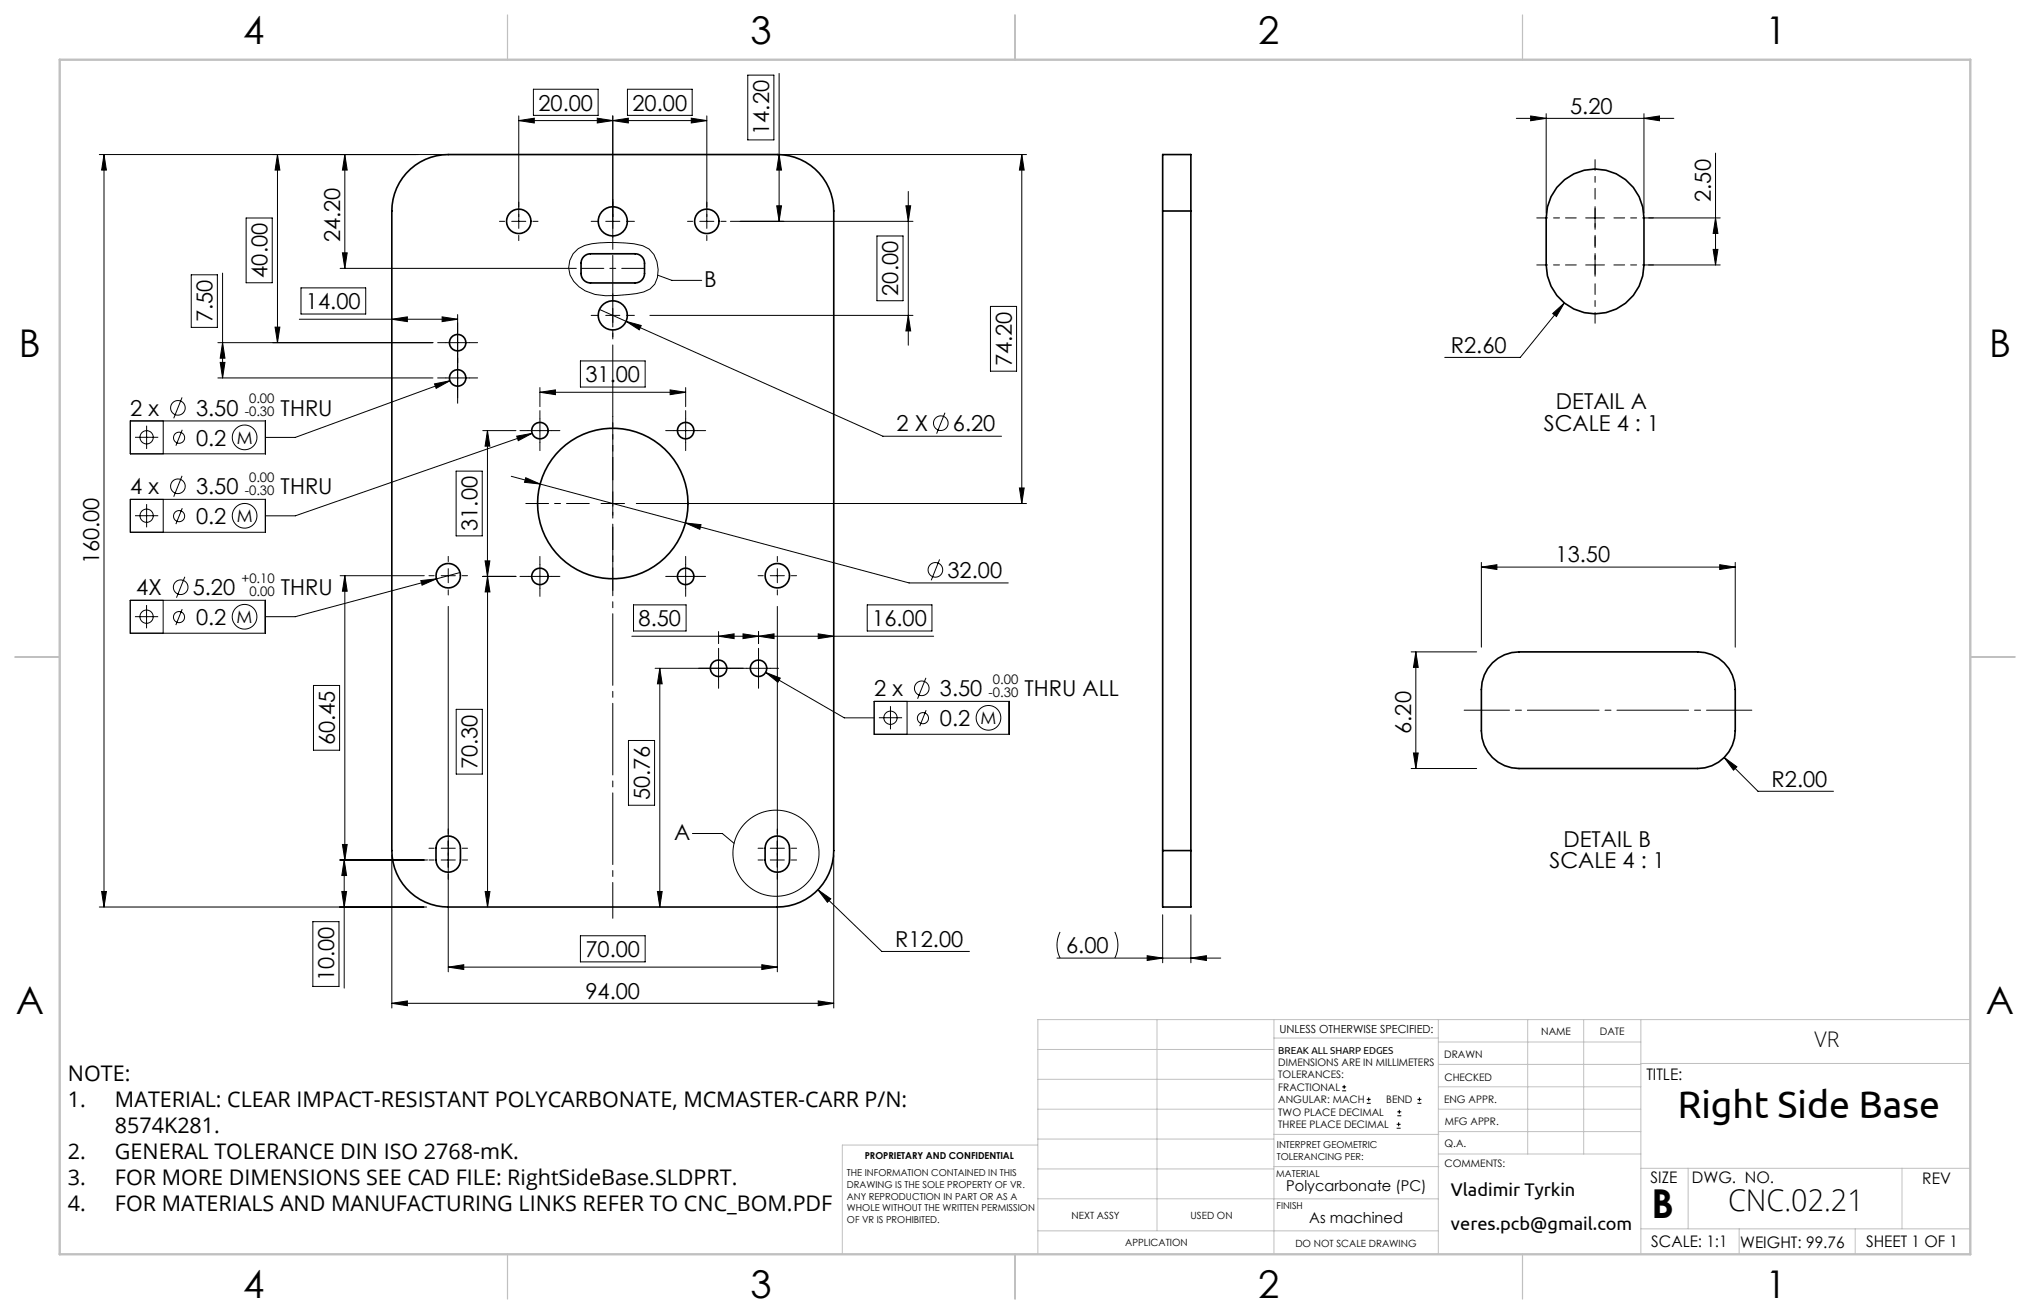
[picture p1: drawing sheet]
<svg xmlns="http://www.w3.org/2000/svg" width="432mm" height="279mm" viewBox="0 0 432 279" stroke-linecap="round" stroke-linejoin="round" font-family="sans-serif">
<g fill="none" stroke="#000" stroke-width=".21">
<path d="M113.5 19h13.7v5.5h-13.7zM133.5 19h13.7v5.5h-13.7zM159.1 16h5.5v13.7h-5.5zM165.7 15.6v31.5M22.1 32.9l.5 3.3h-1zM22.1 32.9v160M59 32.9v40M59 32.9l.5 3.3h-1zM73.3 32.9v24.2M73.3 32.9l.6 3.3h-1.1zM94.3 32.9h-73.2M110.3 25.6l3.3-.5v1z"/>
<path d="M110.3 24.6v24M110.3 25.6h40M127 25.1l3.3 .5-3.3 .5zM130.3 24.6v24M130.3 25.6l3.3-.5v1zM147 25.1l3.3 .5-3.3 .5zM150.3 24.6v24M165.7 32.9l.5 3.3h-1zM166.3 32.9h52M217.3 32.9l.6 3.3h-1.1zM217.3 32.9v74.2M322.5 25.2h33.5"/>
<path d="M325.6 24.7l3.3 .5-3.3 .5zM328.9 24.2v21.1M349.7 25.2l3.3-.5v1zM349.7 24.2v21.1M364.9 32.6v23.7M40.7 58.4h5.5v11.2h-5.5zM47.3 58.1v22.3M52.4 46.4h5.5v13.7h-5.5zM72.3 57.1h50.3M72.8 53.8h1.1l-.6 3.3zM108.8 47.1h3M121.9 54a7 7 0 0 1 5.6-2.3 33 33 0 0 1 9.2 .6 5.1 5.1 0 0 1 3.3 5 4.2 4.2 0 0 1-3.1 4.8 30.6 30.6 0 0 1-10.3 .5 7.4 7.4 0 0 1-5.3-4.1l-.3-1.5 .2-1.6z"/>
<path d="M128.8 47.1h3M139.9 58.5l3 1.1h6.4M148.8 47.1h3M155.4 47.1h38.8M165.2 43.8h1l-.5 3.3zM186.5 50.2h5.6v13.7h-5.6zM192.7 43.8h1l-.5 3.3zM193.2 40.7v32.7M337.3 46.3h4M339.3 44.3v4M350.7 46.3h15.2M350.7 56.3h15.2"/>
<path d="M364.4 53h1l-.5 3.3zM364.9 46.3l.5 3.3h-1zM46.3 72.9h45.8M46.8 77.1h1.1l-.6 3.3zM47.3 72.9l.6 3.3h-1.1zM58.5 69.6h1l-.5 3.3zM63.7 67.9h33.6M64 61.2h13.8v5.6h-13.8zM83.3 67.9l3.3-.5v1zM94 67.4l3.3 .5-3.3 .5zM94.8 72.9h5M97.3 66.9v18.8"/>
<path d="M123.5 76.7h13.7v5.6h-13.7zM127.5 65.8l60.3 27h25.2M128.8 67.1h3M130.3 65.6v3M133.2 68.3l3.2 .9-.4 .9zM138.2 67.1h56M193.2 67.1l.5 3.3h-1zM210.7 65.2h5.5v13.7h-5.5zM330.3 66.7l2.4-2.3-1.6 2.9zM332.7 64.4l-9.3 11.6h-16.1M27.7 89.5h28.8v7h-28.8zM28.7 93h5"/>
<path d="M31.2 90.5v5M34.7 89.5v7M38.7 84.5l-1.7 4.4M38.8 91.4l-1.4 3.4M46.3 80.4h45.8M92.4 81.6l3.3-.6-2.9 1.6zM94.8 80.4h5M95.7 81l-32.9 12h-6.3M102.7 91.6h7M103.7 91.6v101.3M103.7 91.6l.5 3.3h-1zM109.9 92.7l3.3-.6-3 1.6z"/>
<path d="M112.3 91.6h5M113.2 92.1l-50.4 17.6h-6.3M114.8 82.4v4.1M114.8 83.4h31M114.8 83.4l3.3-.5v1zM114.8 89.1v5M142.5 82.9l3.3 .5-3.3 .5zM143.3 91.6h5M145.8 82.4v4.1M145.8 89.1v5M201 87.8l-1.8 4.4M27.7 106.2h28.8v7h-28.8z"/>
<path d="M28.7 109.7h5M31.2 107.2v4.9M34.7 106.2v7M38.7 101.2l-1.7 4.4M38.8 108.1l-1.4 3.3M97 100.2h5.6v13.7h-5.6zM103.2 119.3h1l-.5 3.3zM108.8 101.3l6.1 1.6M111.8 101.6l3.1 1.3-3.3-.3zM114.9 102.9l30.9 8.3M127.8 107.1h5M130.3 104.6v5"/>
<path d="M136.6 107.1h81.7M145.8 111.2l3.3 .4-.2 .9zM145.8 111.2l47.6 12.8h21.1M199.9 119l-1.8 4.4M216.8 103.8h1.1l-.6 3.3zM315.1 119.6v18M369.1 119.6v18M27.7 127.6h28.7v7h-28.7zM28.7 131.1h4.9M31.2 128.7v4.9M34.7 127.6v7M38.8 129.5l-1.4 3.4"/>
<path d="M39.3 122.6l-1.8 4.5M72.3 122.4h17.9M73.3 122.4v60.5M73.3 122.4l.6 3.3h-1.1zM89.5 123.4l3.3-.3-3 1.3zM93.8 122.4h3M95.3 120.9v3M95.3 128.9v77.7M97.9 121.7l-35.1 9.4h-6.3M102.7 122.6h7M103.7 122.6l.5 3.3h-1zM112.3 122.6h5"/>
<path d="M114.8 120.1v5M134.4 135.3h64.2M134.8 128.6h11.1v5.6h-11.1zM143.3 122.6h5M145.8 120.1v5M152.8 139.6v5M152.8 135.3l3.3-.5v1zM152.8 134.3v2.6M158 134.8l3.3 .5-3.3 .5zM161.3 135.3l3.3-.5v1zM161.3 139.6v5M161.3 134.3v2.6"/>
<path d="M163.8 122.4h3M165.3 120.9v3M165.3 128.9v77.7M174 134.8l3.3 .5-3.3 .5zM184.5 128.6h13.7v5.6h-13.7zM300.2 138.6h13.9M301.2 138.6l.5 3.3h-1zM301.2 138.6v24.8M315.1 120.6l3.3-.5v1zM315.1 120.6h54M365.8 120.1l3.3 .5-3.3 .5zM66.7 145.8h5.5v13.7h-5.5z"/>
<path d="M97 150.8h5.6v13.8h-5.6zM133.7 157.5h5.5v13.7h-5.5zM139.3 142.1h18.8M140.3 142.1l.6 3.3h-1.1zM140.3 142.1v50.8M158.8 142.1h5M162.9 143l3.1 1.2-.5 .9zM162.9 143l16.7 9.6h6.3M185.9 149.1h28.8v7h-28.8zM186.9 152.6h5M189.4 150.1v5M192.9 149.1v7"/>
<path d="M197 144.1l-1.8 4.5M197 151l-1.4 3.4M72.8 179.6h1.1l-.6 3.3zM147.3 177.2h6.3l2.5 2.1M300.2 163.4h13.9M300.7 160.1h1l-.5 3.3zM366.8 161.1l2.7 1.9-.8 .8zM366.8 161.1l7.1 7.2h16.1M21.1 192.9h69.7M21.6 189.6h1l-.5 3.3zM66.5 196h5.6v13.7h-5.6zM72.2 182.9h18.7"/>
<path d="M72.7 189.6h1l-.5 3.3zM73.2 182.9v27.2M73.2 182.9l.5 3.3h-1zM83.3 181.9v32.4M93.8 182.9h3M103.2 189.6h1l-.5 3.3zM123.5 199h13.7v5.5h-13.7zM139.8 189.6h1.1l-.6 3.3zM163.8 180.4h3M174 189.2l2.7 1.9-.7 .8zM174 189.2l13.6 13.1h18.6M177.3 181.9v32.4"/>
<path d="M225.5 198.2a6.2 6.2 0 0 0 0 5.5M237.1 198.2a6.2 6.2 0 0 1 0 5.5M247.3 194.5v10.2M253.3 194.5v10.2M83.3 213.3l3.3-.5v1zM83.3 213.3h94M95.3 205.6l3.3-.5v1zM95.3 205.6h70M162 205.1l3.3 .5-3.3 .5zM174 212.8l3.3 .5-3.3 .5zM224.8 203.7h34.9M244 203.2l3.3 .5-3.3 .5z"/>
<path d="M253.3 203.7l3.3-.5v1zM285.5 231.9h.8M285.5 231.1h.8M285.9 230.7v.8M290.7 234.6h.9M290.7 233.8h.9M291.1 233.3v.9M297.1 239.9h.8M297.1 239.1h.8M297.2 237.3h.9M297.2 236.4h.9M297.5 238.6v.9"/>
<path d="M297.6 236v.8M301.5 234.6h.8M301.5 233.8h.8M301.9 233.3v.9"/>
<circle cx="31.2" cy="93" r="1.41"/>
<circle cx="37.8" cy="86.7" r="1.56"/>
<circle cx="38.1" cy="93.1" r="1.18"/>
<circle cx="52" cy="93" r="2.62"/>
<circle cx="200.1" cy="90" r="1.56"/>
<circle cx="31.2" cy="109.7" r="1.41"/>
<circle cx="37.8" cy="103.4" r="1.56"/>
<circle cx="38.1" cy="109.8" r="1.18"/>
<circle cx="52" cy="109.7" r="2.62"/>
<circle cx="31.2" cy="131.1" r="1.41"/>
<circle cx="38.1" cy="131.2" r="1.18"/>
<circle cx="38.4" cy="124.9" r="1.56"/>
<circle cx="52" cy="131.1" r="2.62"/>
<circle cx="199" cy="121.2" r="1.56"/>
<circle cx="189.4" cy="152.6" r="1.41"/>
<circle cx="196.1" cy="146.4" r="1.56"/>
<circle cx="196.3" cy="152.7" r="1.18"/>
<circle cx="210.3" cy="152.6" r="2.63"/>
<circle cx="165.1" cy="181.4" r="9.2"/>
</g>
<path d="M130.3 42.9v152.4" fill="none" stroke="#000" stroke-width=".21" stroke-dasharray="15.2 1.3 1.3 1.3" stroke-dashoffset="7.6"/>
<path d="M123.6 57.1h13.5M125.3 107.1h-13.5M130.3 102.1v-13.5M130.3 112.1v13.5M135.3 107.1h13.5" fill="none" stroke="#000" stroke-width=".21" stroke-dasharray="15.2 1.3 1.3 1.3" stroke-dashoffset="10.4"/>
<g fill="none" stroke="#000" stroke-width=".21" stroke-dasharray="15.2 1.3 1.3 1.3">
<path d="M107.3 47.1h-1.1M110.3 44.1v-1.1M110.3 50.1v1.1M113.3 47.1h1.1M127.3 47.1h-1.6M130.3 44.1v-1.7M130.3 50.1v1.6M133.3 47.1h1.6M147.3 47.1h-1.1M150.3 44.1v-1.1M150.3 50.1v1.1M153.3 47.1h1.1"/>
<path d="M339.3 56.3v-2M339.3 56.3h-2M339.3 56.3v2M339.3 56.3h2M94.8 72.9h-1.7M97.3 70.4v-1.8M97.3 75.4v1.7M97.3 77.9v-1.8M99.8 72.9h1.8M127.3 67.1h-1.6M130.3 64.1v-1.6M130.3 70.1v1.6"/>
<path d="M133.3 67.1h1.6M94.8 80.4h-1.7M97.3 82.9v1.7M99.8 80.4h1.8M112.3 91.6h-1.7M114.8 89.1v-1.8M114.8 94.1v1.7M117.3 91.6h1.8M143.3 91.6h-1.7M145.8 89.1v-1.8M145.8 94.1v1.7M148.3 91.6h1.8"/>
<path d="M95.3 119.4v-1.1M165.3 119.4v-1.1M92.3 122.4h-1.1M95.3 125.4v1.1M98.3 122.4h1.1M112.3 122.6h-1.7M114.8 120.1v-1.8M114.8 125.1v1.7M117.3 122.6h1.8M143.3 122.6h-1.7M145.8 120.1v-1.8M145.8 125.1v1.7"/>
<path d="M148.3 122.6h1.8M152.8 139.6v-1.7M161.3 139.6v-1.7M162.3 122.4h-1.1M165.3 125.4v1.1M168.3 122.4h1.1M150.3 142.1h-1.7M152.8 144.6v1.8M155.3 142.1h1.8M158.8 142.1h-1.7M161.3 144.6v1.8M163.8 142.1h1.8"/>
<path d="M95.3 179.9v-1.1M95.3 177.4v-1.1M165.3 177.4v-1.1M165.3 179.9v-1.1M92.3 182.9h-1.1M92.3 180.4h-1.1M95.3 185.9v1.1M95.3 180.4v-1.5M95.3 180.4h-1.5M95.3 180.4v1.5M95.3 180.4h1.5M95.3 183.4v1.1"/>
<path d="M98.3 182.9h1.1M98.3 180.4h1.1M162.3 180.4h-1.1M162.3 182.9h-1.1M165.3 183.4v1.1M165.3 182.9v-1.5M165.3 182.9h-1.5M165.3 182.9v1.5M165.3 182.9h1.5M165.3 185.9v1.1M168.3 180.4h1.1M168.3 182.9h1.1"/>
</g>
<path d="M335.3 46.3h-8.4M335.3 56.3h-8.4M339.3 42.3v-8.4M339.3 50.3v8.4M339.3 52.3v-8.4M343.3 46.3h8.4M343.3 56.3h8.4M339.3 60.3v8.4" fill="none" stroke="#000" stroke-width=".21" stroke-dasharray="15.2 1.3 1.3 1.3" stroke-dashoffset="12.9"/>
<path d="M311.4 151h61.2" fill="none" stroke="#000" stroke-width=".21" stroke-dasharray="15.2 1.3 1.3 1.3" stroke-dashoffset="5.6"/>
<g fill="none" stroke="#c0c0c0" stroke-width=".21">
<path d="M246.1 216.8v44.9M271 216.8v49.9M305.9 216.8v49.9M325 216.8v28.6M336.9 216.8v28.6M349 216.8v49.9M419.1 216.8h-198.3v49.9M220.8 235.9h50.2M220.8 229.5h50.2M220.8 223.2h50.2M271 220.7h34.9M305.9 231.1h43.1"/>
<path d="M305.9 226.3h43.1M305.9 221.6h43.1M305.9 235.9h43.1M349 226.1h70.1M220.8 254.9h85.1M220.8 248.6h50.2M220.8 242.2h50.2M220.8 243.5h-41.6v23.2M271 248.1h35.1M271 241.2h35.1M305.9 240.6h43.1M306.1 245.4h42.9"/>
<path d="M349 248.4h70.1M359.1 248.4v12.9M404.6 248.4v12.9M220.8 261.7h85.1M349 261.3h70.1M369.9 261.3v5.4M394.6 261.3v5.4"/>
</g>
<path d="M107.9 3.2v9.5M215.9 3.2v9.5M323.8 3.2v9.5M3.2 139.7h9.5M419.1 139.7h9.5M107.9 266.7v9.5M215.9 266.7v9.5M323.8 266.7v9.5" fill="none" stroke="#c0c0c0" stroke-width=".25"/>
<path d="M12.7 12.7h406.4v254h-406.4z" fill="none" stroke="#c0c0c0" stroke-width=".5"/>
<g fill="#000">
<path d="M22.1 32.9l.5 3.3h-1zM21.6 189.6h1l-.5 3.3zM192.7 43.8h1l-.5 3.3zM193.2 67.1l.5 3.3h-1zM103.7 91.6l.5 3.3h-1zM103.2 119.3h1l-.5 3.3zM103.7 122.6l.5 3.3h-1zM103.2 189.6h1l-.5 3.3zM47.3 72.9l.6 3.3h-1.1zM46.8 77.1h1.1l-.6 3.3zM140.3 142.1l.6 3.3h-1.1zM139.8 189.6h1.1l-.6 3.3zM73.2 182.9l.5 3.3h-1zM72.7 189.6h1l-.5 3.3zM73.3 122.4l.6 3.3h-1.1zM72.8 179.6h1.1l-.6 3.3zM301.2 138.6l.5 3.3h-1zM300.7 160.1h1l-.5 3.3z"/>
<path d="M127 25.1l3.3 .5-3.3 .5zM110.3 25.6l3.3-.5v1z"/>
<path d="M147 25.1l3.3 .5-3.3 .5zM130.3 25.6l3.3-.5v1z"/>
<path d="M165.2 43.8h1l-.5 3.3zM165.7 32.9l.5 3.3h-1zM216.8 103.8h1.1l-.6 3.3zM217.3 32.9l.6 3.3h-1.1zM72.8 53.8h1.1l-.6 3.3zM73.3 32.9l.6 3.3h-1.1z"/>
<path d="M364.9 46.3l.5 3.3h-1zM364.4 53h1l-.5 3.3z"/>
<path d="M58.5 69.6h1l-.5 3.3zM59 32.9l.5 3.3h-1z"/>
<path d="M94 67.4l3.3 .5-3.3 .5zM83.3 67.9l3.3-.5v1z"/>
<path d="M133.2 68.3l2.8 1.8 .4-.9zM95.3 205.6l3.3-.5v1zM162 205.1l3.3 .5-3.3 .5zM152.8 135.3l3.3-.5v1zM158 134.8l3.3 .5-3.3 .5zM174 189.2l2 2.7 .7-.8zM244 203.2l3.3 .5-3.3 .5zM253.3 203.7l3.3-.5v1zM366.8 161.1l1.9 2.7 .8-.8z"/>
<path d="M114.8 83.4l3.3-.5v1zM142.5 82.9l3.3 .5-3.3 .5z"/>
<path d="M111.8 101.6l-.2 1 3.3 .3zM145.8 111.2l3.1 1.3 .2-.9zM89.5 123.4l.3 1 3-1.3zM109.9 92.7l.3 1 3-1.6zM162.9 143l2.6 2.1 .5-.9zM92.4 81.6l.4 1 2.9-1.6zM325.6 24.7l3.3 .5-3.3 .5zM349.7 25.2l3.3-.5v1zM330.3 66.7l.8 .6 1.6-2.9z"/>
<path d="M161.3 135.3l3.3-.5v1zM174 134.8l3.3 .5-3.3 .5z"/>
<path d="M315.1 120.6l3.3-.5v1zM365.8 120.1l3.3 .5-3.3 .5z"/>
<path d="M83.3 213.3l3.3-.5v1zM174 212.8l3.3 .5-3.3 .5z"/>
</g>
<g fill="none" stroke="#000" stroke-width=".35">
<path d="M87.3 35.9a12 12 0 0 1 8-3h70a12 12 0 0 1 12 12v136a12 12 0 0 1-12 12h-70a12 12 0 0 1-12-12v-136a12 12 0 0 1 4-9zM331.2 39.9a10.4 10.4 0 0 1 11.5-3.4 10.4 10.4 0 0 1 7 9.8v10a10.4 10.4 0 0 1-10.4 10.4 10.4 10.4 0 0 1-10.4-10.4v-10l.2-2.3 .8-2.2zM124.2 54.5l.6-.4 .8-.1h9.5a2 2 0 0 1 2 2v2.2a2 2 0 0 1-2 2h-9.5a2 2 0 0 1-2-2v-2.6zM247.3 44.9v-12h6v12M247.3 44.9h6M247.3 44.9v136M253.3 44.9v136M317.4 141a8 8 0 0 1 5.7-2.4h38a8 8 0 0 1 8 8v8.8a8 8 0 0 1-8 8h-38a8 8 0 0 1-8-8v-8.8a8 8 0 0 1 2.3-5.6zM93.3 178.7a2.6 2.6 0 0 1 2.9-.8 2.6 2.6 0 0 1 1.7 2.5v2.5a2.6 2.6 0 0 1-2.6 2.6 2.6 2.6 0 0 1-2.6-2.6l.1-3.1zM163.3 178.7a2.6 2.6 0 0 1 2.9-.8 2.6 2.6 0 0 1 1.7 2.5v2.5a2.6 2.6 0 0 1-2.6 2.6 2.6 2.6 0 0 1-2.6-2.6l.1-3.1zM247.3 180.9v12h6v-12M247.3 180.9h6"/>
<circle cx="110.3" cy="47.1" r="2.6"/>
<circle cx="130.3" cy="47.1" r="3.1"/>
<circle cx="150.3" cy="47.1" r="2.6"/>
<circle cx="97.3" cy="72.9" r="1.75"/>
<circle cx="130.3" cy="67.1" r="3.1"/>
<circle cx="97.3" cy="80.4" r="1.75"/>
<circle cx="114.8" cy="91.6" r="1.75"/>
<circle cx="145.8" cy="91.6" r="1.75"/>
<circle cx="130.3" cy="107.1" r="16"/>
<circle cx="95.3" cy="122.4" r="2.6"/>
<circle cx="114.8" cy="122.6" r="1.75"/>
<circle cx="145.8" cy="122.6" r="1.75"/>
<circle cx="165.3" cy="122.4" r="2.6"/>
<circle cx="152.8" cy="142.1" r="1.75"/>
<circle cx="161.3" cy="142.1" r="1.75"/>
</g>
<text font-size="8.5" x="351.3" y="259">B</text>
<text font-size="8.2" x="356.9" y="237.7">Right Side Base</text>
<g font-size="8.1">
<text x="51.7" y="9.3">4</text>
<text x="159.7" y="9.3">3</text>
<text x="267.6" y="9.3">2</text>
<text x="375.6" y="9.3">1</text>
<text x="4" y="76">B</text>
<text x="423.1" y="76">B</text>
<text x="3.3" y="215.7">A</text>
<text x="422.4" y="215.7">A</text>
<text x="51.7" y="276">4</text>
<text x="159.7" y="276">3</text>
<text x="267.6" y="276">2</text>
<text x="375.6" y="276">1</text>
</g>
<text font-size="6.3" x="367.6" y="257.4">CNC.02.21</text>
<g font-size="4.7">
<text x="114.5" y="23.5">20.00</text>
<text x="134.5" y="23.5">20.00</text>
<text x="163.6" y="28.7" transform="rotate(-90 163.6 28.7)">14.20</text>
<text x="334" y="24.2">5.20</text>
<text x="363.9" y="42.9" transform="rotate(-90 363.9 42.9)">2.50</text>
<text x="72.3" y="51.5" transform="rotate(-90 72.3 51.5)">24.20</text>
<text x="56.9" y="59.1" transform="rotate(-90 56.9 59.1)">40.00</text>
<text x="65.1" y="65.8">14.00</text>
<text x="149.8" y="60.9">B</text>
<text x="191.1" y="62.9" transform="rotate(-90 191.1 62.9)">20.00</text>
<text x="45.2" y="68.6" transform="rotate(-90 45.2 68.6)">7.50</text>
<text x="215.2" y="77.9" transform="rotate(-90 215.2 77.9)">74.20</text>
<text x="308.6" y="75">R2.60</text>
<text x="124.5" y="81.3">31.00</text>
<text x="27.7" y="88.4">2 x</text>
<text x="41.7" y="88.4">3.50</text>
<text x="59.7" y="88.4">THRU</text>
<text x="331" y="87">DETAIL A</text>
<text x="41.7" y="94.8">0.2</text>
<text x="190.7" y="91.7">2 X</text>
<text x="202.7" y="91.7">6.20</text>
<text x="328.4" y="91.6">SCALE 4 : 1</text>
<text x="27.7" y="105.1">4 x</text>
<text x="41.7" y="105.1">3.50</text>
<text x="59.7" y="105.1">THRU</text>
<text x="41.7" y="111.4">0.2</text>
<text x="101.6" y="112.9" transform="rotate(-90 101.6 112.9)">31.00</text>
<text x="21.1" y="120" transform="rotate(-90 21.1 120)">160.00</text>
<text x="330.9" y="119.6">13.50</text>
<text x="201.5" y="122.9">32.00</text>
<text x="29" y="126.6">4X</text>
<text x="41" y="126.6">5.20</text>
<text x="59.8" y="126.6">THRU</text>
<text x="41.7" y="132.9">0.2</text>
<text x="135.8" y="133.2">8.50</text>
<text x="185.5" y="133.2">16.00</text>
<text x="185.9" y="148.1">2 x</text>
<text x="199.9" y="148.1">3.50</text>
<text x="217.9" y="148.1">THRU ALL</text>
<text x="199.9" y="154.4">0.2</text>
<text x="71.2" y="158.5" transform="rotate(-90 71.2 158.5)">60.45</text>
<text x="300.2" y="156" transform="rotate(-90 300.2 156)">6.20</text>
<text x="101.6" y="163.5" transform="rotate(-90 101.6 163.5)">70.30</text>
<text x="376.8" y="167.2">R2.00</text>
<text x="138.2" y="170.2" transform="rotate(-90 138.2 170.2)">50.76</text>
<text x="143.4" y="178.5">A</text>
<text x="332.6" y="180">DETAIL B</text>
<text x="329.6" y="184.5">SCALE 4 : 1</text>
<text x="124.5" y="203.5">70.00</text>
<text x="190.4" y="201.3">R12.00</text>
<text x="226.8" y="202.7">6.00</text>
<text x="71.1" y="208.7" transform="rotate(-90 71.1 208.7)">10.00</text>
<text x="124.5" y="212.3">94.00</text>
</g>
<g font-size="4.6">
<text x="386" y="222.7">VR</text>
<text x="14.5" y="229.9">NOTE:</text>
<text x="14.5" y="235.4">1.</text>
<text x="24.5" y="235.4">MATERIAL: CLEAR IMPACT-RESISTANT POLYCARBONATE, MCMASTER-CARR P/N:</text>
<text x="24.5" y="240.9">8574K281.</text>
<text x="14.5" y="246.4">2.</text>
<text x="14.5" y="251.9">3.</text>
<text x="24.5" y="246.4">GENERAL TOLERANCE DIN ISO 2768-mK.</text>
<text x="24.5" y="251.9">FOR MORE DIMENSIONS SEE CAD FILE: RightSideBase.SLDPRT.</text>
<text x="14.5" y="257.4">4.</text>
<text x="24.5" y="257.4">FOR MATERIALS AND MANUFACTURING LINKS REFER TO CNC_BOM.PDF</text>
</g>
<g font-size="3.9">
<text x="308.6" y="254.3">Vladimir Tyrkin</text>
<text x="308.6" y="261.6">veres.pcb@gmail.com</text>
</g>
<g font-size="3.7">
<text x="50.3" y="94.3">M</text>
<text x="50.3" y="111">M</text>
<text x="50.3" y="132.4">M</text>
<text x="208.6" y="153.9">M</text>
</g>
<g font-size="3.4">
<text x="350.2" y="229.5">TITLE:</text>
<text x="351.1" y="251.6">SIZE</text>
<text x="359.9" y="251.6">DWG. NO.</text>
<text x="408.9" y="251.7">REV</text>
<text x="351.2" y="265.2">SCALE: 1:1</text>
<text x="370.1" y="265.3">WEIGHT: 99.76</text>
<text x="396.9" y="265.2">SHEET 1 OF 1</text>
</g>
<g font-size="3.2">
<text x="273.6" y="253.3">Polycarbonate (PC)</text>
<text x="278.5" y="260.1">As machined</text>
</g>
<g font-size="2.8">
<text x="52" y="88.5">-0.30</text>
<text x="53" y="85.8">0.00</text>
<text x="52" y="105.2">-0.30</text>
<text x="53" y="102.4">0.00</text>
<text x="51.3" y="123.9">+0.10</text>
<text x="53" y="126.6">0.00</text>
<text x="210.3" y="148.1">-0.30</text>
<text x="211.2" y="145.4">0.00</text>
</g>
<text font-size="2.4" x="272.2" y="219.7">UNLESS OTHERWISE SPECIFIED:</text>
<g font-size="2.2">
<text x="327.8" y="220.1">NAME</text>
<text x="340.3" y="220.2">DATE</text>
<text x="271.9" y="226.6">DIMENSIONS ARE IN MILLIMETERS</text>
<text x="307.2" y="224.9">DRAWN</text>
<text x="271.9" y="229.3">TOLERANCES:</text>
<text x="271.9" y="231.9">FRACTIONAL</text>
<text x="307.3" y="229.8">CHECKED</text>
<text x="271.9" y="234.6">ANGULAR: MACH</text>
<text x="271.9" y="237.2">TWO PLACE DECIMAL</text>
<text x="271.9" y="239.9">THREE PLACE DECIMAL</text>
<text x="294.9" y="234.6">BEND</text>
<text x="307.2" y="234.5">ENG APPR.</text>
<text x="307.3" y="239.2">MFG APPR.</text>
<text x="307.3" y="243.9">Q.A.</text>
<text x="307.3" y="248.1">COMMENTS:</text>
</g>
<g font-size="2.1">
<text x="271.9" y="224.1">BREAK ALL SHARP EDGES</text>
<text x="227.9" y="259.2">NEXT ASSY</text>
<text x="253.3" y="259.2">USED ON</text>
<text x="239.3" y="265">APPLICATION</text>
<text x="275.5" y="265.1">DO NOT SCALE DRAWING</text>
</g>
<g font-size="2">
<text x="271.6" y="244.1">INTERPRET GEOMETRIC</text>
<text x="180.2" y="250">THE INFORMATION CONTAINED IN THIS</text>
<text x="183.9" y="246.4">PROPRIETARY AND CONFIDENTIAL</text>
<text x="271.5" y="250.2">MATERIAL</text>
<text x="271.6" y="246.6">TOLERANCING PER:</text>
<text x="180.2" y="252.5">DRAWING IS THE SOLE PROPERTY OF VR.</text>
<text x="180.2" y="255.1">ANY REPRODUCTION IN PART OR AS A</text>
<text x="180.2" y="257.6">WHOLE WITHOUT THE WRITTEN PERMISSION</text>
<text x="271.5" y="257">FINISH</text>
<text x="180.2" y="260.1">OF VR IS PROHIBITED.</text>
</g>
</svg>
